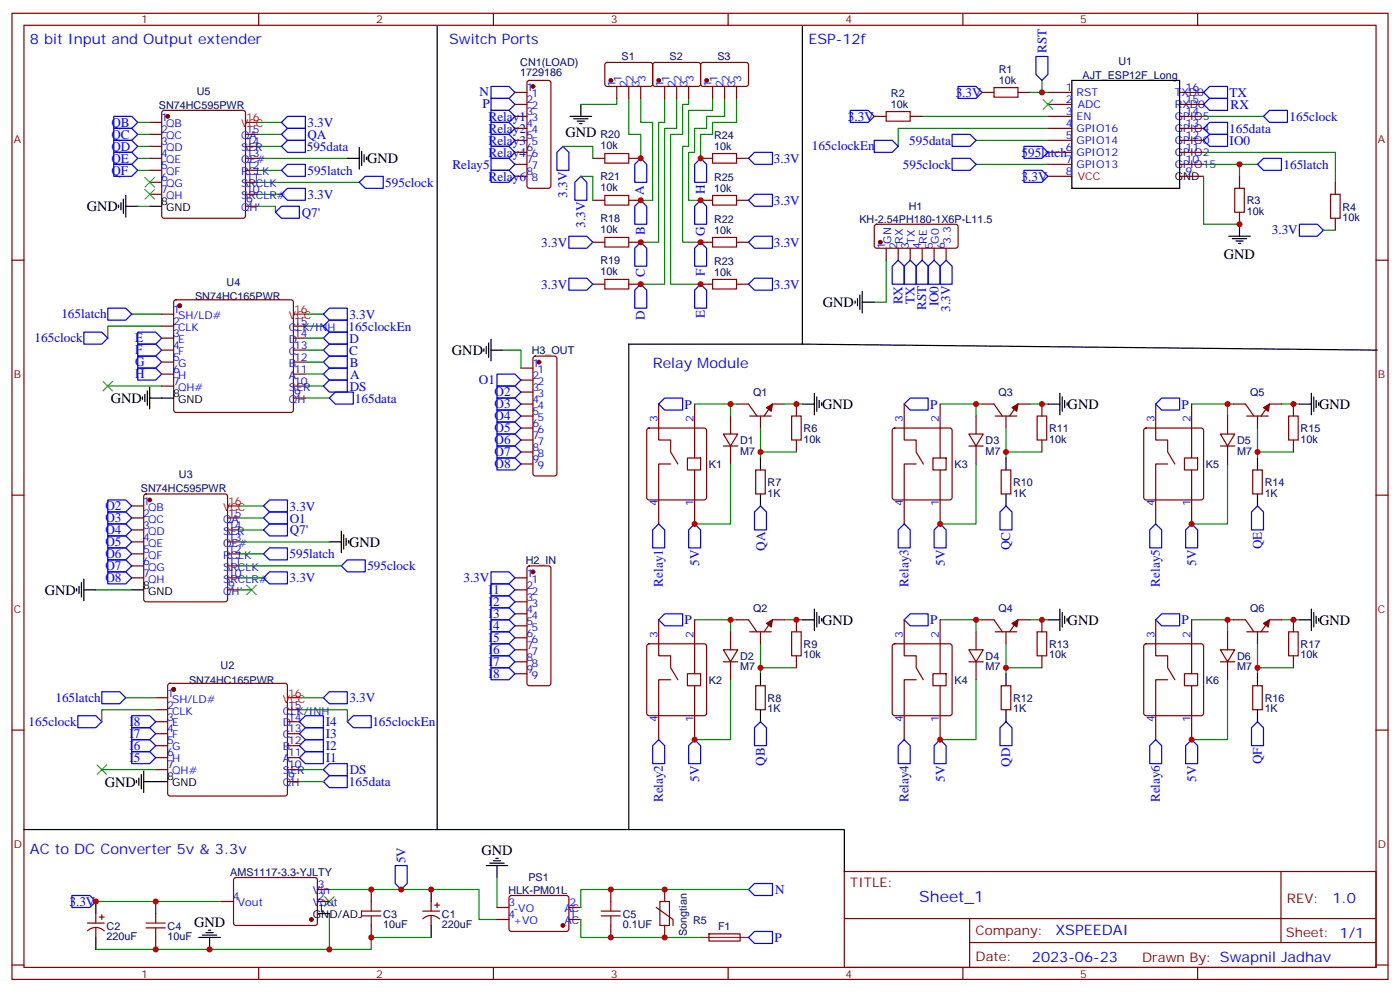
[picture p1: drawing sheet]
<svg xmlns="http://www.w3.org/2000/svg" width="412mm" height="292mm" viewBox="0 0 412 292" stroke-linecap="round" stroke-linejoin="round" font-family="sans-serif">
<g fill="none" stroke="#870000" stroke-width=".35">
<path d="M3.5 3.9h405.4v284.4h-405.4zM7.1 7.4h398.2v277.3h-398.2zM76.2 3.9v3.5M145.3 3.9v3.5M178.4 18.6l.5-.2h12.9l.5 .7-.1 5.9-.6 .4h-13l-.4-.7v-5.6zM192.5 18.6l.5-.2h12.9l.5 .7-.1 5.9-.6 .4h-13l-.4-.7v-5.6zM206.6 18.6l.5-.2h13l.4 .7-.1 5.9-.6 .4h-13l-.4-.7v-5.6zM214.5 3.9v3.5M283.6 3.9v3.5M352.8 3.9v3.5M44.1 36h3.5M44.1 39.5h3.5"/>
<path d="M47.9 32.7l.4-.2h23.3l.5 .2 .2 .5v30.3l-.2 .5-.5 .2h-23.3l-.5-.2-.2-.5v-30.3zM72.3 39.5h3.5M151.7 37.8h3.5M151.7 34.3h3.5M151.7 30.7h3.5M151.7 27.2h3.5M155.5 23.9l.4-.2h5.7l.5 .2 .2 .5v30.3l-.3 .5-.4 .2h-5.7l-.5-.2-.2-.5v-30.3zM181.7 25.4v3.6M185.2 25.4v3.6M188.7 25.4v3.6M195.8 25.4v3.6M199.3 25.4v3.6"/>
<path d="M202.8 25.4v3.6M209.9 25.4v3.6M213.4 25.4v3.6M217 25.4v3.6M257.5 34.3h3.6M268.1 34.3h3.5M289.3 27.2h3.5M299.9 27.2h3.5M308.7 37.8h7M308.7 34.3h7M308.7 30.7h7M308.7 27.2h7"/>
<path d="M347.5 37.8h7M347.5 34.3h7M347.5 30.7h7M347.5 27.2h7M44.1 43.1h3.5M44.1 46.6h3.5M44.1 50.1h3.5M44.1 53.7h3.5M44.1 57.2h3.5M72.3 43.1h3.5M72.3 46.6h3.5M72.3 50.1h3.5"/>
<path d="M72.3 53.7h3.5M72.3 57.2h3.5M151.7 51.9h3.5M151.7 48.4h3.5M151.7 44.8h3.5M151.7 41.3h3.5M174.6 46.6h3.6M174.6 58.9h3.6M185.2 46.6h3.5M185.2 58.9h3.5M206.4 46.6h3.5M206.4 58.9h3.5"/>
<path d="M217 46.6h3.5M217 58.9h3.5M308.7 51.9h7M308.7 48.4h7M308.7 44.8h7M308.7 41.3h7M347.5 51.9h7M347.5 48.4h7M347.5 44.8h7M347.5 41.3h7M365.1 51.9v3.5M393.3 53.7v3.5"/>
<path d="M3.5 76.6h3.6M72.3 60.7h3.5M174.6 71.3h3.6M185.2 71.3h3.5M206.4 71.3h3.5M217 71.3h3.5M257.8 66.2l.4-.2 23.6 .1 .4 .6v5.9l-.7 .5-23.5-.1-.5-.6v-5.7zM261.1 73.1v3.5M264.6 73.1v3.5M268.1 73.1v3.5M271.6 73.1v3.5M275.2 73.1v3.5"/>
<path d="M278.7 73.1v3.5M365.1 62.5v3.5M393.3 64.2v3.6M405.3 76.6h3.6M47.6 92.5h3.6M47.6 96h3.6M47.6 99.5h3.6M51.4 88.4l.5-.2h33.8l.5 .2 .2 .5v31.8l-.2 .5-.5 .2h-33.8l-.5-.2-.2-.5v-31.8zM86.4 96h3.6M86.4 99.5h3.6M174.6 83.6h3.6M185.2 83.6h3.5"/>
<path d="M206.4 83.6h3.5M217 83.6h3.5M47.6 103h3.6M47.6 106.6h3.6M47.6 110.1h3.6M47.6 113.6h3.6M86.4 103h3.6M86.4 106.6h3.6M86.4 110.1h3.6M86.4 113.6h3.6M86.4 117.2h3.6M153.5 118.9h3.5"/>
<path d="M153.5 108.3h3.5M153.5 111.9h3.5M153.5 115.4h3.5M157.2 105l.5-.2h5.6l.5 .2 .2 .5v33.9l-.2 .5-.5 .2h-5.6l-.5-.2-.2-.5v-33.9zM194 118.9v10.6h3.6v3.5l2.1 3.6M204.6 118.9v15.9M217 118.9h3.5l2.5 3.5M231.1 118.9h-3.6l-2.4 3.5M234.6 118.9v3.5M266.3 118.9v10.6h3.6v3.5l2.1 3.6M276.9 118.9v15.9M289.3 118.9h3.5l2.5 3.5"/>
<path d="M303.4 118.9h-3.5l-2.5 3.5M306.9 118.9v3.5M340.4 118.9v10.6h3.6v3.5l2.1 3.6M351 118.9v15.9M363.4 118.9h3.5l2.5 3.5M377.5 118.9h-3.6l-2.4 3.5M381 118.9v3.5M153.5 122.4h3.5M153.5 126h3.5M153.5 129.5h3.5M153.5 133h3.5M153.5 136.6h3.5"/>
<path d="M190.7 126.2l.5-.2h16.2l.5 .2 .2 .5v19.7l-.2 .5-.5 .2h-16.2l-.5-.2-.2-.5v-19.7zM197.6 136.6h-3.6v17.6M202.5 134.8h3.9v3.5h-3.9zM204.6 138.3v15.9M213.1 127.7h4.2l-2.1 3.6zM213.1 131.3h4.2M215.2 122.4v5.3M215.2 131.3v5.3M220.8 122.4h6.4M222.6 138.3h2.8v7.1h-2.8zM224 122.4v3.6M234.6 129.5v3.5"/>
<path d="M263.1 126.2l.4-.2h16.3l.5 .2 .2 .5v19.7l-.3 .5-.4 .2h-16.3l-.5-.2-.2-.5v-19.7zM269.9 136.6h-3.6v17.6M274.8 134.8h3.9v3.5h-3.9zM276.9 138.3v15.9M285.4 127.7h4.2l-2.1 3.6zM285.4 131.3h4.2M287.5 122.4v5.3M287.5 131.3v5.3M293.2 122.4h6.3M294.9 138.3h2.8v7.1h-2.8zM296.3 122.4v3.6M306.9 129.5v3.5"/>
<path d="M337.1 126.2l.5-.2h16.2l.5 .2 .2 .5v19.7l-.2 .5-.5 .2h-16.2l-.5-.2-.2-.5v-19.7zM344 136.6h-3.6v17.6M348.9 134.8h3.9v3.5h-3.9zM351 138.3v15.9M359.5 127.7h4.2l-2.1 3.6zM359.5 131.3h4.2M361.6 122.4v5.3M361.6 131.3v5.3M367.2 122.4h6.4M369 138.3h2.8v7.1h-2.8zM370.4 122.4v3.6M381 129.5v3.5"/>
<path d="M3.5 145.7h3.6M38.8 148.9h3.5M38.8 152.4h3.5M38.8 156h3.5M38.8 159.5h3.5M42.6 145.6l.4-.2h23.3l.5 .2 .2 .5v30.3l-.2 .5-.5 .2h-23.3l-.5-.2-.2-.5v-30.3zM67 152.4h3.6M67 156h3.6M67 159.5h3.6M405.3 145.7h3.6M38.8 170.1h3.5M38.8 163h3.5"/>
<path d="M38.8 166.5h3.5M67 170.1h3.6M67 173.6h3.6M67 163h3.6M67 166.5h3.6M151.7 170.1h3.5M151.7 173.6h3.5M151.7 177.1h3.5M155.5 166.8l.4-.3h5.7l.5 .3 .2 .5v33.8l-.3 .5-.4 .2h-5.7l-.5-.2-.2-.5v-33.8zM151.7 194.8h3.5M151.7 180.7h3.5M151.7 184.2h3.5"/>
<path d="M151.7 187.7h3.5M151.7 191.2h3.5M151.7 198.3h3.5M190.7 189.7l.5-.2h16.2l.5 .2 .2 .5v19.7l-.2 .5-.5 .2h-16.2l-.5-.2-.2-.5v-19.7zM194 182.4v10.6h3.6v3.5l2.1 3.6M202.5 198.3h3.9v3.5h-3.9zM204.6 182.4v15.9M213.1 191.2h4.2l-2.1 3.6zM213.1 194.8h4.2M215.2 185.9v5.3M215.2 194.8v5.3M217 182.4h3.5l2.5 3.5"/>
<path d="M220.8 185.9h6.4M224 185.9v3.6M231.1 182.4h-3.6l-2.4 3.5M234.6 182.4v3.5M234.6 193v3.5M263.1 189.7l.4-.2h16.3l.5 .2 .2 .5v19.7l-.3 .5-.4 .2h-16.3l-.5-.2-.2-.5v-19.7zM266.3 182.4v10.6h3.6v3.5l2.1 3.6M274.8 198.3h3.9v3.5h-3.9zM276.9 182.4v15.9M285.4 191.2h4.2l-2.1 3.6zM285.4 194.8h4.2M287.5 185.9v5.3"/>
<path d="M287.5 194.8v5.3M289.3 182.4h3.5l2.5 3.5M293.2 185.9h6.3M296.3 185.9v3.6M303.4 182.4h-3.5l-2.5 3.5M306.9 182.4v3.5M306.9 193v3.5M337.1 189.7l.5-.2h16.2l.5 .2 .2 .5v19.7l-.2 .5-.5 .2h-16.2l-.5-.2-.2-.5v-19.7zM340.4 182.4v10.6h3.6v3.5l2.1 3.6M348.9 198.3h3.9v3.5h-3.9zM351 182.4v15.9M359.5 191.2h4.2l-2.1 3.6z"/>
<path d="M359.5 194.8h4.2M361.6 185.9v5.3M361.6 194.8v5.3M363.4 182.4h3.5l2.5 3.5M367.2 185.9h6.4M370.4 185.9v3.6M377.5 182.4h-3.6l-2.4 3.5M381 182.4v3.5M381 193v3.5M3.5 214.9h3.6M45.9 205.4h3.5M45.9 208.9h3.5"/>
<path d="M45.9 212.4h3.5M45.9 215.9h3.5M45.9 219.5h3.5M49.6 201.3l.5-.2h33.9l.5 .2 .2 .5v31.8l-.3 .5-.4 .2h-33.9l-.5-.3-.2-.4v-31.8zM84.7 208.9h3.5M84.7 212.4h3.5M84.7 215.9h3.5M84.7 219.5h3.5M197.6 200.1h-3.6v17.6M204.6 201.8v15.9M222.6 201.8h2.8v7.1h-2.8zM269.9 200.1h-3.6v17.6"/>
<path d="M276.9 201.8v15.9M294.9 201.8h2.8v7.1h-2.8zM344 200.1h-3.6v17.6M351 201.8v15.9M369 201.8h2.8v7.1h-2.8zM405.3 214.9h3.6M45.9 223h3.5M45.9 226.5h3.5M84.7 223h3.5M84.7 226.5h3.5M84.7 230h3.5M69 258.5l.5-.2h23.6l.4 .7-.1 12.9-.6 .5-23.6-.1-.4-.6v-12.7z"/>
<path d="M248.7 256.5h156.6v28.2h-156.6zM377.3 256.5v20.9M25.8 271.7h4.9M25.8 273.9a3.5 3.5 0 0 1 4.9 .1M28.2 268.9v2.8M28.2 273.1v2.8M29.3 269.9h1.4M30 269.2v1.4M45.9 265.3v3.6M45.9 275.9v3.5M65.3 265.3h3.5M93.5 265.3h3.5"/>
<path d="M93.5 261.8h3.5M109.4 261.8v3.5M109.4 272.4v3.5M124.5 268.1h5M124.6 270.4a3.5 3.5 0 0 1 4.9 .1M127 265.3v2.8M127 269.6v2.8M128.1 266.4h1.4M128.8 265.7v1.4M146.4 270.6h3.5M146.4 267.1h3.5M150.2 263.8l.4-.2h16.5l.5 .7-.1 9.4-.6 .4h-16.5l-.5-.7v-9.1z"/>
<path d="M167.6 270.6h3.5M167.6 267.1h3.5M179.9 261.8v3.5M179.9 272.4v3.5M193.3 267.1l5 3.5v1.8M195.8 261.8v3.5M195.8 272.4v3.5M208.9 274.9l9.1-.1v2.1l-9.1 .1zM248.7 270.4h156.5M285.6 277.4h119.6M285.6 270.4v14.1M3.5 284h3.6"/>
<path d="M76.2 284.7v3.6M145.3 284.7v3.6M214.5 284.7v3.6M283.6 284.7v3.6M352.8 284.7v3.6M405.3 284h3.6"/>
</g>
<g fill="none" stroke="#000" stroke-width=".35">
<path d="M128.8 7.8v236.4M236.4 7.8v93.5l169.3 1.7M167.9 34.3h6.4M169 35h4.2M170 35.7h2.2M170.7 36.4h.7M171.1 30.7v3.6M315.7 23.7h31.8v31.7h-31.8zM35.6 59.7v2.1M36.3 58.6v4.2M37 57.5v6.4M102.3 46.6h3.5"/>
<path d="M105.8 43.4v6.4M106.5 44.5v4.2M107.2 45.5v2.2M107.9 46.2v.8M34.9 60.4v.7M37 60.7h3.6M44.1 60.7h3.5M361.9 69.5h6.4M363 70.2h4.2M364.1 70.9h2.1M364.8 71.6h.7M365.1 66v3.5"/>
<path d="M144.6 99.9v6.3M251.9 88.6v.7M252.6 87.9v2.1M253.3 86.8v4.3M254 88.9h3.5M254 85.8v6.3M42 116.8v.7M42.7 116.1v2.1M43.4 115v4.3M44.1 117.2h7.1M44.1 114v6.3M142.5 102.7v.7"/>
<path d="M143.2 102v2.1M143.9 100.9v4.3M144.6 103h3.6M236.4 101.3h-51.2v142.9M236.4 118.9h3.5M239.9 115.7v6.4M240.6 116.8v4.2M241.3 117.9v2.1M242 118.6v.7M308.7 118.9h3.5M312.2 115.7v6.4M312.9 116.8v4.2"/>
<path d="M313.6 117.9v2.1M314.3 118.6v.7M382.8 118.9h3.5M386.3 115.7v6.4M387 116.8v4.2M387.7 117.9v2.1M388.4 118.6v.7M224 134.8v3.5M296.3 134.8v3.5M370.4 134.8v3.5M97 159.5h3.5M100.5 156.3v6.4"/>
<path d="M101.2 157.4v4.2M102 158.4v2.1M102.7 159.1v.7M224 145.4v3.5M296.3 145.4v3.5M370.4 145.4v3.5M22.6 173.2v.8M23.3 172.5v2.2M24 171.5v4.2M24.7 173.6h3.5M24.7 170.4v6.4M38.8 173.6h3.5"/>
<path d="M239.9 179.2v6.4M312.2 179.2v6.4M386.3 179.2v6.4M224 198.3v3.5M236.4 182.4h3.5M240.6 180.3v4.2M241.3 181.4v2.1M242 182.1v.7M296.3 198.3v3.5M308.7 182.4h3.5M312.9 180.3v4.2M313.6 181.4v2.1"/>
<path d="M314.3 182.1v.7M370.4 198.3v3.5M382.8 182.4h3.5M387 180.3v4.2M387.7 181.4v2.1M388.4 182.1v.7M224 208.9v3.5M296.3 208.9v3.5M370.4 208.9v3.5M40.2 229.7v.7M40.9 229v2.1M41.6 227.9v4.3"/>
<path d="M42.3 230h7.1M42.3 226.9v6.3M7.1 244.2h241.6v12.3M143.2 254.7h6.4M144.3 254h4.2M145.3 253.3h2.2M146 252.6h.8M146.4 254.7v3.6M28.2 265.3v3.6M28.2 275.9v3.5M58.6 275.9h6.3M59.6 275.2h4.3"/>
<path d="M60.7 274.5h2.1M61.4 273.8h.7M61.7 275.9v3.5M93.5 268.9h3.5M127 261.8v3.5M127 272.4v3.5"/>
</g>
<g fill="none" stroke="#008700" stroke-width=".35">
<path d="M40.6 39.5h3.5M40.6 36h3.5M75.8 39.5h7.1M75.8 36h7.1M181.7 29v1.7h-10.6M185.2 29v10.5h3.5v7.1M188.7 29v7h3.6v22.9h-3.6M195.8 29v7h-1.8v35.3h-5.3M199.3 29v8.8h-3.5v45.8h-7.1M202.8 29v1.7h-1.7v8.8h-3.5v44.1h8.8M209.9 29v3.5h-7.1v10.6h-1.7v28.2h5.3M213.4 29v5.3h-5.3v3.5h-3.5v7h-1.8v14.1h3.6"/>
<path d="M217 29v7h-7.1v3.5h-3.5v7.1M271.6 34.3h37.1M303.4 27.2h5.3M306.9 23.7v3.5M308.7 37.8h-44.1v5.3M354.5 34.3h17.7M40.6 43.1h3.5M40.6 46.6h3.5M40.6 50.1h3.5M75.8 43.1h7.1M75.8 46.6h26.5M75.8 57.2h7.1"/>
<path d="M75.8 53.7h30M75.8 50.1h7.1M165.8 43.1h8.8v3.5M171.1 51.9h3.5v7M287.5 48.4h21.2M287.5 41.3h21.2M354.5 51.9v14.1h10.6M354.5 48.4h10.6v3.5M354.5 44.8h38.8v8.9M365.1 48.4h5.3M40.6 60.7h3.5M75.8 60.7h5.3v1.8"/>
<path d="M261.1 76.6v12.3h-3.6M389.8 67.8h3.5M38.8 92.5h8.8M47.6 96h-15.9v3.5M90 96h5.2M90 92.5h5.2M90 99.5h5.2M31.7 113.6h15.9M90 113.6h5.2M90 117.2h7M90 110.1h5.2M90 106.6h5.2"/>
<path d="M90 103h5.2M148.2 103h5.3v5.3M204.6 118.9h10.6v3.5M215.2 118.9h1.8M231.1 118.9h5.3M276.9 118.9h10.6v3.5M287.5 118.9h1.8M303.4 118.9h5.3M351 118.9h10.6v3.5M361.6 118.9h1.8M377.5 118.9h5.3M215.2 136.6v17.6h-10.6"/>
<path d="M224 126v8.8M224 133h10.6M287.5 136.6v17.6h-10.6M296.3 133h10.6M296.3 126v8.8M361.6 136.6v17.6h-10.6M370.4 133h10.6M370.4 126v8.8M70.6 159.5h26.4M70.6 156h7M70.6 148.9h7M70.6 152.4h7"/>
<path d="M28.2 173.6h10.6M70.6 173.6h3.5M70.6 163h7M70.6 166.5h29.9M70.6 170.1h7M204.6 182.4h10.6v3.5M215.2 182.4h1.8M224 189.5v8.8M224 196.5h10.6M231.1 182.4h5.3M276.9 182.4h10.6v3.5M287.5 182.4h1.8"/>
<path d="M296.3 196.5h10.6M296.3 189.5v8.8M303.4 182.4h5.3M351 182.4h10.6v3.5M361.6 182.4h1.8M370.4 196.5h10.6M370.4 189.5v8.8M377.5 182.4h5.3M37 205.4h8.9M45.9 208.9h-15.9v3.5M88.2 208.9h14.1v3.5M88.2 205.4h7"/>
<path d="M215.2 200.1v17.6h-10.6M287.5 200.1v17.6h-10.6M361.6 200.1v17.6h-10.6M30 226.5h15.9M88.2 230h7M88.2 226.5h7M146.4 258.3v8.8M28.2 265.3h37.1M97 268.9v10.5h-68.8M97 261.8h44.1v8.8h5.3M127 275.9h-17.6v3.5h-12.4M171.1 270.6v5.3h35.3"/>
<path d="M220.5 261.8h-49.4v5.3"/>
</g>
<g fill="none" stroke="#00f" stroke-width=".35">
<path d="M305.2 16.6h3.5v5.3l-1.8 1.8-1.7-1.8zM33.5 37.8h5.3l1.8 1.7-1.8 1.8h-5.3zM33.5 34.3h5.3l1.8 1.7-1.8 1.8h-5.3zM82.9 39.5l1.8-1.7h5.3v3.5h-5.3zM82.9 36l1.8-1.7h5.3v3.5h-5.3zM144.6 32.5h5.3l1.8 1.8-1.8 1.7h-5.3zM144.6 36h5.3l1.8 1.8-1.8 1.7h-5.3zM144.6 39.5h5.3l1.8 1.8-1.8 1.8h-5.3zM144.6 25.4h5.3l1.8 1.8-1.8 1.8h-5.3zM144.6 29h5.3l1.8 1.7-1.8 1.8h-5.3zM250.5 32.5h5.3l1.7 1.8-1.7 1.7h-5.3zM280.5 39.5h5.3l1.7 1.8-1.7 1.8h-5.3z"/>
<path d="M282.2 25.4h5.3l1.8 1.8-1.8 1.8h-5.3zM354.5 37.8l1.8-1.8h5.3v3.5h-5.3zM354.5 27.2l1.8-1.8h5.3v3.6h-5.3zM354.5 30.7l1.8-1.7h5.3v3.5h-5.3zM372.2 34.3l1.7-1.8h5.3v3.5h-5.3zM33.5 48.4h5.3l1.8 1.7-1.8 1.8h-5.3zM33.5 44.8h5.3l1.8 1.8-1.8 1.8h-5.3zM33.5 41.3h5.3l1.8 1.8-1.8 1.7h-5.3zM82.9 57.2l1.8-1.8h5.3v3.5h-5.3zM82.9 43.1l1.8-1.8h5.3v3.5h-5.3zM82.9 50.1l1.8-1.7h5.3v3.5h-5.3zM105.8 53.7l1.8-1.8h5.3v3.5h-5.3z"/>
<path d="M144.6 43.1h5.3l1.8 1.7-1.8 1.8h-5.3zM144.6 46.6h5.3l1.8 1.8-1.8 1.7h-5.3zM144.6 50.1h5.3l1.8 1.8-1.8 1.8h-5.3zM165.8 43.1l1.8 1.7v5.3h-3.6v-5.3zM171.1 51.9l1.8 1.8v5.2h-3.6v-5.2zM188.7 46.6l1.8 1.8v5.3h-3.5v-5.3zM188.7 58.9l1.8 1.8v5.3h-3.5v-5.3zM206.4 46.6l1.7 1.8v5.3h-3.5v-5.3zM206.4 58.9l1.7 1.8v5.3h-3.5v-5.3zM220.5 46.6l1.7-1.8h5.3v3.6h-5.3zM220.5 58.9l1.7-1.7h5.3v3.5h-5.3zM257.5 41.3h5.3l1.8 1.8-1.8 1.7h-5.3z"/>
<path d="M280.5 46.6h5.3l1.7 1.8-1.7 1.7h-5.3zM301.6 43.1h5.3l1.8 1.7-1.8 1.8h-5.3zM301.6 50.1h5.3l1.8 1.8-1.8 1.8h-5.3zM354.5 41.3l1.8-1.8h5.3v3.6h-5.3zM370.4 48.4l1.8-1.8h5.3v3.5h-5.3zM81.1 62.5l1.8-1.8h5.3v3.5h-5.3zM167.6 69.5h5.3l1.7 1.8-1.7 1.8h-5.3zM188.7 71.3l1.8 1.8v5.3h-3.5v-5.3zM206.4 71.3l1.7 1.8v5.3h-3.5v-5.3zM222.2 69.5h5.3v3.6h-5.3l-1.7-1.8zM264.6 76.6l1.7 1.8v5.2h-3.5v-5.2zM266.3 78.4l1.8-1.8 1.8 1.8v5.2h-3.6z"/>
<path d="M271.6 76.6l1.8 1.8v5.2h-3.5v-5.2zM275.2 76.6l1.7 1.8v5.2h-3.5v-5.2zM278.7 76.6l1.8 1.8v5.2h-3.6v-5.2zM382.8 66h5.3l1.7 1.8-1.7 1.7h-5.3zM24.7 97.8h5.3l1.7 1.7-1.7 1.8h-5.3zM31.7 90.7h5.3l1.8 1.8-1.8 1.7h-5.3zM40.6 97.8h5.3l1.7 1.7-1.7 1.8h-5.3zM95.2 99.5l1.8-1.7h5.3v3.5h-5.3zM95.2 92.5l1.8-1.8h5.3v3.5h-5.3zM95.2 96l1.8-1.8h5.3v3.6h-5.3zM167.6 81.9h5.3l1.7 1.7-1.7 1.8h-5.3zM188.7 83.6l1.8 1.8v5.3h-3.5v-5.3z"/>
<path d="M206.4 83.6l1.7 1.8v5.3h-3.5v-5.3zM220.5 83.6l1.7-1.7h5.3v3.5h-5.3zM40.6 108.3h5.3l1.7 1.8-1.7 1.8h-5.3zM40.6 104.8h5.3l1.7 1.8-1.7 1.7h-5.3zM40.6 101.3h5.3l1.7 1.7-1.7 1.8h-5.3zM95.2 103l1.8-1.7h5.3v3.5h-5.3zM95.2 106.6l1.8-1.8h5.3v3.5h-5.3zM95.2 110.1l1.8-1.8h5.3v3.6h-5.3zM95.2 113.6l1.8-1.7h5.3v3.5h-5.3zM97 117.2l1.8-1.8h5.3v3.5h-5.3zM146.4 110.1h5.3l1.8 1.8-1.8 1.7h-5.3zM146.4 113.6h5.3l1.8 1.8-1.8 1.8h-5.3z"/>
<path d="M146.4 117.2h5.3l1.8 1.7-1.8 1.8h-5.3zM194 118.9l1.8-1.7h5.3v3.5h-5.3zM266.3 118.9l1.8-1.7h5.3v3.5h-5.3zM340.4 118.9l1.8-1.7h5.3v3.5h-5.3zM146.4 120.7h5.3l1.8 1.7-1.8 1.8h-5.3zM146.4 124.2h5.3l1.8 1.8-1.8 1.7h-5.3zM146.4 127.7h5.3l1.8 1.8-1.8 1.8h-5.3zM146.4 131.3h5.3l1.8 1.7-1.8 1.8h-5.3zM146.4 134.8h5.3l1.8 1.8-1.8 1.7h-5.3zM31.7 147.1h5.3l1.8 1.8-1.8 1.8h-5.3zM31.7 150.7h5.3l1.8 1.7-1.8 1.8h-5.3zM31.7 154.2h5.3l1.8 1.8-1.8 1.7h-5.3z"/>
<path d="M31.7 157.7h5.3l1.8 1.8-1.8 1.8h-5.3zM77.6 148.9l1.8-1.8h5.3v3.6h-5.3zM77.6 152.4l1.8-1.7h5.3v3.5h-5.3zM79.4 154.2h5.3v3.5h-5.3l-1.8-1.7zM194 154.2l1.8 1.8v5.3h-3.5v-5.3zM204.6 154.2l1.8 1.8v5.3h-3.6v-5.3zM224 148.9l1.8 1.8v5.3h-3.6v-5.3zM266.3 154.2l1.8 1.8v5.3h-3.5v-5.3zM276.9 154.2l1.8 1.8v5.3h-3.5v-5.3zM296.3 148.9l1.8 1.8v5.3h-3.5v-5.3zM340.4 154.2l1.8 1.8v5.3h-3.5v-5.3zM351 154.2l1.8 1.8v5.3h-3.6v-5.3z"/>
<path d="M370.4 148.9l1.8 1.8v5.3h-3.5v-5.3zM31.7 161.3h5.3l1.8 1.7-1.8 1.8h-5.3zM31.7 164.8h5.3l1.8 1.7-1.8 1.8h-5.3zM31.7 168.3h5.3l1.8 1.8-1.8 1.7h-5.3zM77.6 163l1.8-1.7h5.3v3.5h-5.3zM77.6 170.1l1.8-1.8h5.3v3.5h-5.3zM100.5 166.5l1.8-1.7h5.3v3.5h-5.3zM144.6 171.8h5.3l1.8 1.8-1.8 1.8h-5.3zM144.6 175.4h5.3l1.8 1.7-1.8 1.8h-5.3zM144.6 178.9h5.3l1.8 1.8-1.8 1.7h-5.3zM144.6 168.3h5.3l1.8 1.8-1.8 1.7h-5.3zM144.6 182.4h5.3l1.8 1.8-1.8 1.7h-5.3z"/>
<path d="M144.6 185.9h5.3l1.8 1.8-1.8 1.8h-5.3zM144.6 189.5h5.3l1.8 1.7-1.8 1.8h-5.3zM144.6 193h5.3l1.8 1.8-1.8 1.7h-5.3zM144.6 196.5h5.3l1.8 1.8-1.8 1.8h-5.3zM194 182.4l1.8-1.7h5.3v3.5h-5.3zM266.3 182.4l1.8-1.7h5.3v3.5h-5.3zM340.4 182.4l1.8-1.7h5.3v3.5h-5.3zM22.9 210.6h5.3l1.8 1.8-1.8 1.8h-5.3zM30 203.6h5.3l1.7 1.8-1.7 1.7h-5.3zM38.8 217.7h5.3l1.8 1.8-1.8 1.7h-5.3zM38.8 214.2h5.3l1.8 1.7-1.8 1.8h-5.3zM38.8 210.6h5.3l1.8 1.8-1.8 1.8h-5.3z"/>
<path d="M88.2 219.5l1.8-1.8h5.2v3.5h-5.2zM88.2 215.9l1.8-1.7h5.2v3.5h-5.2zM88.2 212.4l1.8-1.8h5.2v3.6h-5.2zM97 203.6h5.3v3.5h-5.3l-1.8-1.7zM102.3 212.4l1.8-1.8h5.3v3.6h-5.3zM192.3 219.5l1.7-1.8 1.8 1.8v5.3h-3.5zM204.6 217.7l1.8 1.8v5.3h-3.6v-5.3zM224 212.4l1.8 1.8v5.3h-3.6v-5.3zM266.3 217.7l1.8 1.8v5.3h-3.5v-5.3zM275.2 219.5l1.7-1.8 1.8 1.8v5.3h-3.5zM296.3 212.4l1.8 1.8v5.3h-3.5v-5.3zM338.7 219.5l1.7-1.8 1.8 1.8v5.3h-3.5z"/>
<path d="M349.2 219.5l1.8-1.8 1.8 1.8v5.3h-3.6zM370.4 212.4l1.8 1.8v5.3h-3.5v-5.3zM38.8 221.2h5.3l1.8 1.8-1.8 1.8h-5.3zM88.2 223l1.8-1.8h5.2v3.6h-5.2zM95.2 230l1.8-1.7h5.3v3.5h-5.3zM95.2 226.5l1.8-1.7h5.3v3.5h-5.3zM116.4 254.7h3.5v5.3l-1.7 1.8-1.8-1.8zM21.2 263.6h5.3l1.7 1.7-1.7 1.8h-5.3zM220.5 261.8l1.7-1.8h5.3v3.6h-5.3zM222.2 274.1h5.3v3.6h-5.3l-1.7-1.8z"/>
</g>
<g fill="none" stroke="#3c3" stroke-width=".35">
<path d="M307.3 29.3l2.8 2.8M310.1 29.3l-2.8 2.8M42.7 55.8l2.8 2.8M42.7 52.2l2.8 2.9M45.5 55.8l-2.8 2.8M45.5 52.2l-2.8 2.9M30.3 112.2l2.9 2.8M33.2 112.2l-2.9 2.8M72.7 172.2l2.8 2.8M75.5 172.2l-2.8 2.8M28.6 225.1l2.8 2.8M31.4 225.1l-2.8 2.8"/>
<path d="M95.6 263.9l2.8 2.8M98.4 263.9l-2.8 2.8"/>
</g>
<g fill="none" stroke="#a10000" stroke-width=".35">
<path d="M261.1 32.8h7v2.9h-7zM292.8 25.8h7.1v2.8h-7.1zM178.2 45.2h7v2.8h-7zM178.2 57.5h7v2.9h-7zM209.9 45.2h7.1v2.8h-7.1zM209.9 57.5h7.1v2.9h-7.1zM363.7 55.4h2.8v7.1h-2.8zM391.9 57.2h2.9v7h-2.9zM178.2 69.9h7v2.8h-7zM209.9 69.9h7.1v2.8h-7.1zM178.2 82.2h7v2.9h-7zM209.9 82.2h7.1v2.9h-7.1z"/>
<path d="M233.2 122.4h2.8v7.1h-2.8zM305.5 122.4h2.8v7.1h-2.8zM379.6 122.4h2.8v7.1h-2.8zM233.2 185.9h2.8v7.1h-2.8zM305.5 185.9h2.8v7.1h-2.8zM379.6 185.9h2.8v7.1h-2.8zM43 273.1h5.7M43 271.7h5.7M45.9 268.9v2.8M45.9 273.1v2.8M106.5 269.6h5.7M106.5 268.1h5.7"/>
<path d="M109.4 265.3v2.8M109.4 269.6v2.8M177.1 269.6h5.6M177.1 268.1h5.6M179.9 265.3v2.8M179.9 269.6v2.8M194.4 265.3h2.8v7.1h-2.8z"/>
</g>
<g fill="#870000" stroke="#870000" stroke-width=".35">
<path d="M225.8 120l1.7-1.1-.3 2.1z"/>
<path d="M225.8 183.5l1.7-1.1-.3 2.1z"/>
<path d="M298.1 120l1.8-1.1-.4 2.1z"/>
<path d="M298.1 183.5l1.8-1.1-.4 2.1z"/>
<path d="M372.2 120l1.7-1.1-.3 2.1z"/>
<path d="M372.2 183.5l1.7-1.1-.3 2.1z"/>
<circle cx="91.7" cy="270.6" r=".53"/>
<circle cx="49.4" cy="34.3" r=".53"/>
<circle cx="52.9" cy="90" r=".53"/>
<circle cx="165.8" cy="272.4" r=".53"/>
<circle cx="259.3" cy="71.3" r=".53"/>
<circle cx="157" cy="25.4" r=".53"/>
<circle cx="179.9" cy="23.7" r=".53"/>
<circle cx="194" cy="23.7" r=".53"/>
<circle cx="208.1" cy="23.7" r=".53"/>
<circle cx="157" cy="168.3" r=".53"/>
<circle cx="158.7" cy="106.6" r=".53"/>
<circle cx="51.2" cy="202.9" r=".53"/>
<circle cx="44.1" cy="147.1" r=".53"/>
</g>
<path d="M72.3 36h3.5M86.4 92.5h3.6M67 148.9h3.6M84.7 205.4h3.5" fill="none" stroke="#f00" stroke-width=".35"/>
<path d="M206.4 275.9h14.1" fill="none" stroke="#8c2424" stroke-width=".35"/>
<g fill="#c00">
<circle cx="365.1" cy="48.4" r=".88"/>
<circle cx="365.1" cy="66" r=".88"/>
<circle cx="28.2" cy="265.3" r=".88"/>
<circle cx="109.4" cy="275.9" r=".88"/>
<circle cx="97" cy="279.4" r=".88"/>
<circle cx="127" cy="261.8" r=".88"/>
<circle cx="109.4" cy="261.8" r=".88"/>
<circle cx="118.2" cy="261.8" r=".88"/>
<circle cx="306.9" cy="27.2" r=".88"/>
<circle cx="45.9" cy="279.4" r=".88"/>
<circle cx="45.9" cy="265.3" r=".88"/>
<circle cx="61.7" cy="279.4" r=".88"/>
<circle cx="188.7" cy="46.6" r=".88"/>
<circle cx="188.7" cy="58.9" r=".88"/>
<circle cx="188.7" cy="71.3" r=".88"/>
<circle cx="188.7" cy="83.6" r=".88"/>
<circle cx="206.4" cy="83.6" r=".88"/>
<circle cx="206.4" cy="71.3" r=".88"/>
<circle cx="206.4" cy="58.9" r=".88"/>
<circle cx="206.4" cy="46.6" r=".88"/>
<circle cx="179.9" cy="275.9" r=".88"/>
<circle cx="195.8" cy="275.9" r=".88"/>
<circle cx="179.9" cy="261.8" r=".88"/>
<circle cx="195.8" cy="261.8" r=".88"/>
<circle cx="204.6" cy="154.2" r=".88"/>
<circle cx="234.6" cy="118.9" r=".88"/>
<circle cx="224" cy="133" r=".88"/>
<circle cx="215.2" cy="118.9" r=".88"/>
<circle cx="215.2" cy="182.4" r=".88"/>
<circle cx="224" cy="196.5" r=".88"/>
<circle cx="234.6" cy="182.4" r=".88"/>
<circle cx="204.6" cy="217.7" r=".88"/>
<circle cx="287.5" cy="118.9" r=".88"/>
<circle cx="296.3" cy="133" r=".88"/>
<circle cx="306.9" cy="118.9" r=".88"/>
<circle cx="276.9" cy="154.2" r=".88"/>
<circle cx="287.5" cy="182.4" r=".88"/>
<circle cx="296.3" cy="196.5" r=".88"/>
<circle cx="306.9" cy="182.4" r=".88"/>
<circle cx="276.9" cy="217.7" r=".88"/>
<circle cx="361.6" cy="118.9" r=".88"/>
<circle cx="370.4" cy="133" r=".88"/>
<circle cx="381" cy="118.9" r=".88"/>
<circle cx="351" cy="154.2" r=".88"/>
<circle cx="361.6" cy="182.4" r=".88"/>
<circle cx="370.4" cy="196.5" r=".88"/>
<circle cx="381" cy="182.4" r=".88"/>
<circle cx="351" cy="217.7" r=".88"/>
</g>
<text font-size="4.6" fill="#00f" x="270.8" y="265.5">Sheet_1</text>
<g font-size="4.2" fill="#00f">
<text x="8.8" y="13.1">8 bit Input and Output extender</text>
<text x="132.3" y="13.1">Switch Ports</text>
<text x="238.1" y="13.1">ESP-12f</text>
<text x="192.3" y="108.3">Relay Module</text>
<text x="8.8" y="251.2">AC to DC Converter 5v &amp; 3.3v</text>
<text x="392.5" y="265.8">1.0</text>
<text x="310.9" y="275.3">XSPEEDAI</text>
<text x="304" y="283.1">2023-06-23</text>
</g>
<g font-size="4.2">
<text x="166.6" y="40.3">GND</text>
<text x="108.1" y="48">GND</text>
<text x="25.5" y="62.1">GND</text>
<text x="360.5" y="76.2">GND</text>
<text x="242.3" y="90.3">GND</text>
<text x="133.1" y="104.5">GND</text>
<text x="32.6" y="118.7">GND</text>
<text x="242.2" y="120.3">GND</text>
<text x="314.5" y="120.3">GND</text>
<text x="388.6" y="120.3">GND</text>
<text x="102.8" y="160.9">GND</text>
<text x="13.2" y="175">GND</text>
<text x="242.2" y="183.8">GND</text>
<text x="314.5" y="183.8">GND</text>
<text x="388.6" y="183.8">GND</text>
<text x="30.9" y="231.6">GND</text>
<text x="141.8" y="251.6">GND</text>
<text x="57.2" y="272.9">GND</text>
</g>
<g font-size="3.9" fill="#00f">
<text x="308.3" y="15.6" transform="rotate(-90 308.3 15.6)">RST</text>
<text x="141.3" y="28.4">N</text>
<text x="281.5" y="28.5">3.3V</text>
<text x="362.2" y="28.5">TX</text>
<text x="142.1" y="31.9">P</text>
<text x="143.9" y="35.5">Relay1</text>
<text x="249.8" y="35.5">3.3V</text>
<text x="362.5" y="32">RX</text>
<text x="379.8" y="35.6">165clock</text>
<text x="32.8" y="40.8">QC</text>
<text x="32.8" y="37.3">QB</text>
<text x="90.6" y="40.8">QA</text>
<text x="90.6" y="37.4">3.3V</text>
<text x="143.9" y="39.1">Relay2</text>
<text x="362.1" y="39.2">165data</text>
<text x="32.8" y="47.9">QE</text>
<text x="32.8" y="44.3">QD</text>
<text x="90.4" y="44.3">595data</text>
<text x="143.9" y="42.6">Relay3</text>
<text x="143.9" y="46.1">Relay4</text>
<text x="227.9" y="48">3.3V</text>
<text x="239.1" y="44.2">165clockEn</text>
<text x="267.8" y="42.6">595data</text>
<text x="300.9" y="46.1">595latch</text>
<text x="362.2" y="42.6">IO0</text>
<text x="32.8" y="51.4">QF</text>
<text x="90.6" y="51.4">595latch</text>
<text x="133.3" y="49.6">Relay5</text>
<text x="143.9" y="53.2">Relay6</text>
<text x="266" y="49.6">595clock</text>
<text x="300.9" y="53.2">3.3V</text>
<text x="378.1" y="49.7">165latch</text>
<text x="90.6" y="58.5">3.3V</text>
<text x="113.5" y="54.9">595clock</text>
<text x="167.1" y="58.3" transform="rotate(-90 167.1 58.3)">3.3V</text>
<text x="189.7" y="57.5" transform="rotate(-90 189.7 57.5)">A</text>
<text x="207.6" y="57.1" transform="rotate(-90 207.6 57.1)">H</text>
<text x="88.9" y="63.7">Q7'</text>
<text x="227.9" y="60.3">3.3V</text>
<text x="172.4" y="67.1" transform="rotate(-90 172.4 67.1)">3.3V</text>
<text x="190" y="69.2" transform="rotate(-90 190 69.2)">B</text>
<text x="207.6" y="69.4" transform="rotate(-90 207.6 69.4)">G</text>
<text x="374.6" y="69">3.3V</text>
<text x="159.4" y="72.6">3.3V</text>
<text x="227.9" y="72.7">3.3V</text>
<text x="190" y="81.6" transform="rotate(-90 190 81.6)">C</text>
<text x="207.6" y="81.1" transform="rotate(-90 207.6 81.1)">F</text>
<text x="159.4" y="84.9">3.3V</text>
<text x="227.9" y="85">3.3V</text>
<text x="265.9" y="89.6" transform="rotate(-90 265.9 89.6)">RX</text>
<text x="269.4" y="89.4" transform="rotate(-90 269.4 89.4)">TX</text>
<text x="18.1" y="93.7">165latch</text>
<text x="102.9" y="93.8">3.3V</text>
<text x="190" y="94.1" transform="rotate(-90 190 94.1)">D</text>
<text x="207.6" y="93.7" transform="rotate(-90 207.6 93.7)">E</text>
<text x="272.8" y="91.2" transform="rotate(-90 272.8 91.2)">RST</text>
<text x="276.4" y="90.2" transform="rotate(-90 276.4 90.2)">IO0</text>
<text x="279.9" y="91.8" transform="rotate(-90 279.9 91.8)">3.3V</text>
<text x="10.2" y="100.8">165clock</text>
<text x="39.9" y="100.8">E</text>
<text x="102.6" y="97.4">165clockEn</text>
<text x="102.9" y="100.9">D</text>
<text x="39.9" y="107.8">G</text>
<text x="39.9" y="104.3">F</text>
<text x="102.9" y="104.4">C</text>
<text x="103" y="107.9">B</text>
<text x="39.9" y="111.4">H</text>
<text x="103.1" y="111.4">A</text>
<text x="141.1" y="113.1">O1</text>
<text x="103" y="115">DS</text>
<text x="104.6" y="118.6">165data</text>
<text x="145.7" y="116.7">O2</text>
<text x="145.7" y="120.2">O3</text>
<text x="145.7" y="123.7">O4</text>
<text x="201.7" y="120.3">P</text>
<text x="274" y="120.3">P</text>
<text x="348.1" y="120.3">P</text>
<text x="145.7" y="127.2">O5</text>
<text x="145.7" y="130.8">O6</text>
<text x="145.7" y="134.3">O7</text>
<text x="145.7" y="137.8">O8</text>
<text x="31" y="150.2">O2</text>
<text x="31" y="153.7">O3</text>
<text x="85.3" y="150.3">3.3V</text>
<text x="85.4" y="153.8">O1</text>
<text x="31" y="157.2">O4</text>
<text x="31" y="160.8">O5</text>
<text x="85.4" y="157.2">Q7'</text>
<text x="297.6" y="161.9" transform="rotate(-90 297.6 161.9)">QC</text>
<text x="371.7" y="161.7" transform="rotate(-90 371.7 161.7)">QE</text>
<text x="31" y="164.3">O6</text>
<text x="31" y="167.8">O7</text>
<text x="85.3" y="164.3">595latch</text>
<text x="108.2" y="167.8">595clock</text>
<text x="206" y="166.6" transform="rotate(-90 206 166.6)">5V</text>
<text x="225.4" y="162.1" transform="rotate(-90 225.4 162.1)">QA</text>
<text x="278.3" y="166.6" transform="rotate(-90 278.3 166.6)">5V</text>
<text x="352.4" y="166.6" transform="rotate(-90 352.4 166.6)">5V</text>
<text x="31" y="171.3">O8</text>
<text x="85.3" y="171.4">3.3V</text>
<text x="136.5" y="171.3">3.3V</text>
<text x="195.3" y="172.6" transform="rotate(-90 195.3 172.6)">Relay1</text>
<text x="267.6" y="172.6" transform="rotate(-90 267.6 172.6)">Relay3</text>
<text x="341.7" y="172.6" transform="rotate(-90 341.7 172.6)">Relay5</text>
<text x="143.9" y="174.9">I1</text>
<text x="143.9" y="178.4">I2</text>
<text x="143.9" y="181.9">I3</text>
<text x="143.9" y="185.4">I4</text>
<text x="201.7" y="183.8">P</text>
<text x="274" y="183.8">P</text>
<text x="348.1" y="183.8">P</text>
<text x="143.9" y="189">I5</text>
<text x="143.9" y="192.5">I6</text>
<text x="143.9" y="196">I7</text>
<text x="143.9" y="199.5">I8</text>
<text x="16.3" y="206.6">165latch</text>
<text x="102.9" y="206.7">3.3V</text>
<text x="8.4" y="213.6">165clock</text>
<text x="38.1" y="213.7">I8</text>
<text x="96" y="213.7">I4</text>
<text x="109.7" y="213.8">165clockEn</text>
<text x="38.1" y="220.7">I6</text>
<text x="38.1" y="217.2">I7</text>
<text x="96" y="220.7">I2</text>
<text x="96" y="217.2">I3</text>
<text x="38.1" y="224.2">I5</text>
<text x="96" y="224.3">I1</text>
<text x="103" y="227.9">DS</text>
<text x="225.3" y="225.4" transform="rotate(-90 225.3 225.4)">QB</text>
<text x="297.6" y="225.6" transform="rotate(-90 297.6 225.6)">QD</text>
<text x="371.7" y="225" transform="rotate(-90 371.7 225)">QF</text>
<text x="102.8" y="231.4">165data</text>
<text x="206" y="230.1" transform="rotate(-90 206 230.1)">5V</text>
<text x="278.3" y="230.1" transform="rotate(-90 278.3 230.1)">5V</text>
<text x="352.4" y="230.1" transform="rotate(-90 352.4 230.1)">5V</text>
<text x="195.3" y="236.1" transform="rotate(-90 195.3 236.1)">Relay2</text>
<text x="267.6" y="236.1" transform="rotate(-90 267.6 236.1)">Relay4</text>
<text x="341.7" y="236.1" transform="rotate(-90 341.7 236.1)">Relay6</text>
<text x="119.5" y="254.1" transform="rotate(-90 119.5 254.1)">5V</text>
<text x="228.3" y="263.1">N</text>
<text x="20.5" y="266.6">3.3V</text>
<text x="228.1" y="277.3">P</text>
</g>
<g font-size="3.9" fill="#800">
<text x="250.5" y="261.1">TITLE:</text>
<text x="379.1" y="265.8">REV:</text>
<text x="287.4" y="275.3">Company:</text>
<text x="378.7" y="275.9">Sheet: 1/1</text>
<text x="287.4" y="283">Date:</text>
<text x="336.4" y="283.1">Drawn By: Swapnil Jadhav</text>
</g>
<g font-size="3.2" fill="#800">
<text x="41.6" y="6.9">1</text>
<text x="110.8" y="6.9">2</text>
<text x="179.9" y="6.9">3</text>
<text x="249.1" y="6.9">4</text>
<text x="318.2" y="6.9">5</text>
<text x="4.1" y="42">A</text>
<text x="405.9" y="42">A</text>
<text x="4.1" y="111.2">B</text>
<text x="405.9" y="111.2">B</text>
<text x="4.1" y="180.3">C</text>
<text x="405.9" y="180.3">C</text>
<text x="4.1" y="249.4">D</text>
<text x="405.9" y="249.4">D</text>
<text x="41.6" y="287.7">1</text>
<text x="110.8" y="287.7">2</text>
<text x="179.9" y="287.7">3</text>
<text x="249.1" y="287.7">4</text>
<text x="318.2" y="287.7">5</text>
</g>
<g font-size="3.2" fill="#000080">
<text x="183.1" y="17.8">S1</text>
<text x="197.2" y="17.8">S2</text>
<text x="211.3" y="17.8">S3</text>
<text x="153.3" y="22.4">1729186</text>
<text x="153.3" y="19.4">CN1(LOAD)</text>
<text x="294.2" y="21.5">R1</text>
<text x="318.9" y="23.2">AJT_ESP12F_Long</text>
<text x="329.5" y="19.2">U1</text>
<text x="58" y="27.9">U5</text>
<text x="262.5" y="28.6">R2</text>
<text x="294.2" y="24.7">10k</text>
<text x="46.8" y="32">SN74HC595PWR</text>
<text x="262.5" y="31.8">10k</text>
<text x="176.9" y="40.7">R20</text>
<text x="210.4" y="40.9">R24</text>
<text x="176.9" y="43.9">10k</text>
<text x="210.4" y="44.1">10k</text>
<text x="176.9" y="53">R21</text>
<text x="210.4" y="53.3">R25</text>
<text x="176.9" y="56.2">10k</text>
<text x="210.4" y="56.5">10k</text>
<text x="176.9" y="65.4">R18</text>
<text x="210.4" y="65.6">R22</text>
<text x="253.1" y="65.5">KH-2.54PH180-1X6P-L11.5</text>
<text x="267.7" y="61.9">H1</text>
<text x="367.2" y="63.2">10k</text>
<text x="367.2" y="60.2">R3</text>
<text x="395.5" y="65">10k</text>
<text x="395.5" y="62">R4</text>
<text x="176.9" y="68.6">10k</text>
<text x="210.4" y="68.8">10k</text>
<text x="176.9" y="77.7">R19</text>
<text x="210.4" y="78">R23</text>
<text x="176.9" y="80.9">10k</text>
<text x="210.4" y="81.2">10k</text>
<text x="57.5" y="88.3">SN74HC165PWR</text>
<text x="66.8" y="84.1">U4</text>
<text x="156.6" y="104.2">H3_OUT</text>
<text x="221.8" y="116.7">Q1</text>
<text x="294.1" y="116.7">Q3</text>
<text x="368.2" y="116.7">Q5</text>
<text x="218" y="130.7">D1</text>
<text x="236.7" y="130.3">10k</text>
<text x="236.7" y="127.2">R6</text>
<text x="290.3" y="130.7">D3</text>
<text x="309" y="130.3">10k</text>
<text x="309" y="127.2">R11</text>
<text x="364.4" y="130.7">D5</text>
<text x="383.1" y="130.3">10k</text>
<text x="383.1" y="127.2">R15</text>
<text x="208.8" y="137.8">K1</text>
<text x="218" y="133.8">M7</text>
<text x="281.2" y="137.8">K3</text>
<text x="290.3" y="133.8">M7</text>
<text x="355.2" y="137.8">K5</text>
<text x="364.4" y="133.8">M7</text>
<text x="52.7" y="140.8">U3</text>
<text x="226.1" y="143.1">R7</text>
<text x="298.4" y="143.1">R10</text>
<text x="372.5" y="143.1">R14</text>
<text x="41.5" y="144.9">SN74HC595PWR</text>
<text x="226.1" y="146.2">1K</text>
<text x="298.4" y="146.2">1K</text>
<text x="372.5" y="146.2">1K</text>
<text x="154.9" y="165.9">H2_IN</text>
<text x="221.8" y="180.2">Q2</text>
<text x="294.1" y="180.2">Q4</text>
<text x="368.2" y="180.2">Q6</text>
<text x="236.7" y="190.7">R9</text>
<text x="309" y="190.7">R13</text>
<text x="383.1" y="190.7">R17</text>
<text x="65" y="197">U2</text>
<text x="218" y="197.3">M7</text>
<text x="218" y="194.2">D2</text>
<text x="236.7" y="193.8">10k</text>
<text x="290.3" y="197.3">M7</text>
<text x="290.3" y="194.2">D4</text>
<text x="309" y="193.8">10k</text>
<text x="364.4" y="197.3">M7</text>
<text x="364.4" y="194.2">D6</text>
<text x="383.1" y="193.8">10k</text>
<text x="55.7" y="201.2">SN74HC165PWR</text>
<text x="208.8" y="201.3">K2</text>
<text x="281.2" y="201.3">K4</text>
<text x="355.2" y="201.3">K6</text>
<text x="226.1" y="209.7">1K</text>
<text x="226.1" y="206.6">R8</text>
<text x="298.4" y="209.7">1K</text>
<text x="298.4" y="206.6">R12</text>
<text x="372.5" y="209.7">1K</text>
<text x="372.5" y="206.6">R16</text>
<text x="67.8" y="257.7">AMS1117-3.3-YJLTY</text>
<text x="149.8" y="263">HLK-PM01L</text>
<text x="155.6" y="259.4">PS1</text>
<text x="31.4" y="273.6">C2</text>
<text x="49.4" y="273.6">C4</text>
<text x="112.9" y="273.1">10uF</text>
<text x="112.9" y="270.1">C3</text>
<text x="130.2" y="273.1">220uF</text>
<text x="130.2" y="270.1">C1</text>
<text x="183.4" y="273.2">0.1UF</text>
<text x="183.4" y="270.1">C5</text>
<text x="202.4" y="275.4" transform="rotate(-90 202.4 275.4)">Songtian</text>
<text x="204.2" y="271.9">R5</text>
<text x="211.5" y="273.6">F1</text>
<text x="31.4" y="276.7">220uF</text>
<text x="49.4" y="276.7">10uF</text>
</g>
<g font-size="3.2" fill="#00f">
<text x="155" y="26.8">1</text>
<text x="156.5" y="28.6">1</text>
<text x="181.3" y="25.6" transform="rotate(-90 181.3 25.6)">1</text>
<text x="183.1" y="24.1" transform="rotate(-90 183.1 24.1)">1</text>
<text x="184.9" y="25.6" transform="rotate(-90 184.9 25.6)">2</text>
<text x="186.6" y="24.1" transform="rotate(-90 186.6 24.1)">2</text>
<text x="188.4" y="25.6" transform="rotate(-90 188.4 25.6)">3</text>
<text x="190.1" y="24.1" transform="rotate(-90 190.1 24.1)">3</text>
<text x="195.4" y="25.6" transform="rotate(-90 195.4 25.6)">1</text>
<text x="197.2" y="24.1" transform="rotate(-90 197.2 24.1)">1</text>
<text x="199" y="25.6" transform="rotate(-90 199 25.6)">2</text>
<text x="200.7" y="24.1" transform="rotate(-90 200.7 24.1)">2</text>
<text x="202.5" y="25.6" transform="rotate(-90 202.5 25.6)">3</text>
<text x="204.3" y="24.1" transform="rotate(-90 204.3 24.1)">3</text>
<text x="209.5" y="25.6" transform="rotate(-90 209.5 25.6)">1</text>
<text x="211.3" y="24.1" transform="rotate(-90 211.3 24.1)">1</text>
<text x="213.1" y="25.6" transform="rotate(-90 213.1 25.6)">2</text>
<text x="214.8" y="24.1" transform="rotate(-90 214.8 24.1)">2</text>
<text x="216.6" y="25.6" transform="rotate(-90 216.6 25.6)">3</text>
<text x="218.4" y="24.1" transform="rotate(-90 218.4 24.1)">3</text>
<text x="314" y="26.8">1</text>
<text x="317.1" y="28.3">RST</text>
<text x="346.1" y="28.3">TXD0</text>
<text x="349.2" y="26.8">16</text>
<text x="47.4" y="35.7">1</text>
<text x="155" y="30.4">2</text>
<text x="155" y="33.9">3</text>
<text x="156.5" y="32.1">2</text>
<text x="156.5" y="35.7">3</text>
<text x="314" y="30.4">2</text>
<text x="314" y="33.9">3</text>
<text x="317.1" y="35.3">EN</text>
<text x="317.5" y="31.8">ADC</text>
<text x="346.1" y="35.3">GPIO5</text>
<text x="346.1" y="31.8">RXD0</text>
<text x="349.2" y="33.9">14</text>
<text x="349.2" y="30.4">15</text>
<text x="47.4" y="39.2">2</text>
<text x="48.9" y="37.4">QB</text>
<text x="48.9" y="41">QC</text>
<text x="71" y="41">QA</text>
<text x="72.5" y="39.2">15</text>
<text x="155" y="37.4">4</text>
<text x="155" y="41">5</text>
<text x="156.5" y="39.2">4</text>
<text x="314" y="37.4">4</text>
<text x="314" y="41">5</text>
<text x="317.1" y="38.8">GPIO16</text>
<text x="346.1" y="38.8">GPIO4</text>
<text x="349.2" y="41">12</text>
<text x="349.2" y="37.4">13</text>
<text x="47.4" y="42.7">3</text>
<text x="47.4" y="46.2">4</text>
<text x="48.9" y="44.5">QD</text>
<text x="71" y="44.5">SER</text>
<text x="72.5" y="46.2">13</text>
<text x="72.5" y="42.7">14</text>
<text x="155" y="44.5">6</text>
<text x="156.5" y="42.7">5</text>
<text x="156.5" y="46.2">6</text>
<text x="314" y="44.5">6</text>
<text x="317.1" y="42.4">GPIO14</text>
<text x="317.1" y="45.9">GPIO12</text>
<text x="346.1" y="45.9">GPIO2</text>
<text x="346.1" y="42.4">GPIO0</text>
<text x="349.2" y="44.5">11</text>
<text x="47.4" y="49.8">5</text>
<text x="47.4" y="53.3">6</text>
<text x="48.9" y="48">QE</text>
<text x="48.9" y="51.5">QF</text>
<text x="71" y="51.5">RCLK</text>
<text x="71" y="48">OE#</text>
<text x="72.5" y="53.3">11</text>
<text x="72.5" y="49.8">12</text>
<text x="155" y="48">7</text>
<text x="155" y="51.5">8</text>
<text x="156.5" y="49.8">7</text>
<text x="156.5" y="53.3">8</text>
<text x="314" y="48">7</text>
<text x="314" y="51.5">8</text>
<text x="317.1" y="49.4">GPIO13</text>
<text x="346.1" y="49.4">GPIO15</text>
<text x="349.2" y="51.5">9</text>
<text x="349.2" y="48">10</text>
<text x="47.4" y="56.8">7</text>
<text x="48.9" y="55.1">QG</text>
<text x="48.9" y="58.6">QH</text>
<text x="71" y="58.6">SRCLR#</text>
<text x="71" y="55.1">SRCLK</text>
<text x="72.5" y="56.8">10</text>
<text x="71" y="62.1">QH'</text>
<text x="72.5" y="60.4">9</text>
<text x="262.5" y="71.8" transform="rotate(-90 262.5 71.8)">GN</text>
<text x="266" y="71.8" transform="rotate(-90 266 71.8)">RX</text>
<text x="269.5" y="71.8" transform="rotate(-90 269.5 71.8)">TX</text>
<text x="273" y="71.8" transform="rotate(-90 273 71.8)">RE</text>
<text x="276.6" y="71.8" transform="rotate(-90 276.6 71.8)">G0</text>
<text x="280.1" y="71.8" transform="rotate(-90 280.1 71.8)">3.3</text>
<text x="260.7" y="73.2" transform="rotate(-90 260.7 73.2)">1</text>
<text x="264.2" y="73.2" transform="rotate(-90 264.2 73.2)">2</text>
<text x="267.8" y="73.2" transform="rotate(-90 267.8 73.2)">3</text>
<text x="271.3" y="73.2" transform="rotate(-90 271.3 73.2)">4</text>
<text x="274.8" y="73.2" transform="rotate(-90 274.8 73.2)">5</text>
<text x="278.3" y="73.2" transform="rotate(-90 278.3 73.2)">6</text>
<text x="51" y="92.1">1</text>
<text x="51" y="95.6">2</text>
<text x="52.5" y="93.9">SH/LD#</text>
<text x="86.6" y="95.6">15</text>
<text x="51" y="99.2">3</text>
<text x="52.5" y="97.4">CLK</text>
<text x="52.5" y="100.9">E</text>
<text x="85.1" y="100.9">D</text>
<text x="85.1" y="97.4">CLK/INH</text>
<text x="86.6" y="99.2">14</text>
<text x="51" y="102.7">4</text>
<text x="51" y="106.2">5</text>
<text x="52.5" y="104.5">F</text>
<text x="52.5" y="108">G</text>
<text x="85.1" y="108">B</text>
<text x="85.1" y="104.5">C</text>
<text x="86.6" y="106.2">12</text>
<text x="86.6" y="102.7">13</text>
<text x="156.8" y="108">1</text>
<text x="51" y="109.7">6</text>
<text x="51" y="113.3">7</text>
<text x="52.5" y="111.5">H</text>
<text x="85.1" y="111.5">A</text>
<text x="86.6" y="113.3">10</text>
<text x="86.6" y="109.7">11</text>
<text x="156.8" y="111.5">2</text>
<text x="158.3" y="109.7">1</text>
<text x="158.3" y="113.3">2</text>
<text x="52.5" y="115">QH#</text>
<text x="85.1" y="118.6">QH</text>
<text x="85.1" y="115">SER</text>
<text x="86.6" y="116.8">9</text>
<text x="156.8" y="115">3</text>
<text x="156.8" y="118.6">4</text>
<text x="158.3" y="116.8">3</text>
<text x="156.8" y="122.1">5</text>
<text x="156.8" y="125.6">6</text>
<text x="158.3" y="120.3">4</text>
<text x="158.3" y="123.9">5</text>
<text x="193.7" y="124.2" transform="rotate(-90 193.7 124.2)">3</text>
<text x="204.3" y="124.2" transform="rotate(-90 204.3 124.2)">2</text>
<text x="266" y="124.2" transform="rotate(-90 266 124.2)">3</text>
<text x="276.6" y="124.2" transform="rotate(-90 276.6 124.2)">2</text>
<text x="340.1" y="124.2" transform="rotate(-90 340.1 124.2)">3</text>
<text x="350.7" y="124.2" transform="rotate(-90 350.7 124.2)">2</text>
<text x="156.8" y="129.2">7</text>
<text x="158.3" y="127.4">6</text>
<text x="158.3" y="130.9">7</text>
<text x="156.8" y="132.7">8</text>
<text x="156.8" y="136.2">9</text>
<text x="158.3" y="134.4">8</text>
<text x="158.3" y="138">9</text>
<text x="42.2" y="148.6">1</text>
<text x="193.7" y="148.9" transform="rotate(-90 193.7 148.9)">4</text>
<text x="204.3" y="148.9" transform="rotate(-90 204.3 148.9)">1</text>
<text x="266" y="148.9" transform="rotate(-90 266 148.9)">4</text>
<text x="276.6" y="148.9" transform="rotate(-90 276.6 148.9)">1</text>
<text x="340.1" y="148.9" transform="rotate(-90 340.1 148.9)">4</text>
<text x="350.7" y="148.9" transform="rotate(-90 350.7 148.9)">1</text>
<text x="42.2" y="152.1">2</text>
<text x="42.2" y="155.6">3</text>
<text x="43.6" y="150.3">QB</text>
<text x="43.6" y="153.8">QC</text>
<text x="65.7" y="153.8">QA</text>
<text x="67.2" y="155.6">14</text>
<text x="67.2" y="152.1">15</text>
<text x="42.2" y="159.1">4</text>
<text x="43.6" y="157.4">QD</text>
<text x="43.6" y="160.9">QE</text>
<text x="65.7" y="160.9">OE#</text>
<text x="65.7" y="157.4">SER</text>
<text x="67.2" y="159.1">13</text>
<text x="42.2" y="162.7">5</text>
<text x="42.2" y="166.2">6</text>
<text x="43.6" y="164.4">QF</text>
<text x="43.6" y="168">QG</text>
<text x="65.7" y="168">SRCLK</text>
<text x="65.7" y="164.4">RCLK</text>
<text x="67.2" y="166.2">11</text>
<text x="67.2" y="162.7">12</text>
<text x="42.2" y="169.7">7</text>
<text x="43.6" y="171.5">QH</text>
<text x="65.7" y="171.5">SRCLR#</text>
<text x="67.2" y="173.2">9</text>
<text x="67.2" y="169.7">10</text>
<text x="155" y="169.7">1</text>
<text x="155" y="173.2">2</text>
<text x="156.5" y="171.5">1</text>
<text x="65.7" y="175">QH'</text>
<text x="155" y="176.8">3</text>
<text x="156.5" y="175">2</text>
<text x="156.5" y="178.5">3</text>
<text x="155" y="180.3">4</text>
<text x="155" y="183.8">5</text>
<text x="156.5" y="182.1">4</text>
<text x="156.5" y="185.6">5</text>
<text x="155" y="187.4">6</text>
<text x="155" y="190.9">7</text>
<text x="156.5" y="189.1">6</text>
<text x="193.7" y="187.7" transform="rotate(-90 193.7 187.7)">3</text>
<text x="204.3" y="187.7" transform="rotate(-90 204.3 187.7)">2</text>
<text x="266" y="187.7" transform="rotate(-90 266 187.7)">3</text>
<text x="276.6" y="187.7" transform="rotate(-90 276.6 187.7)">2</text>
<text x="340.1" y="187.7" transform="rotate(-90 340.1 187.7)">3</text>
<text x="350.7" y="187.7" transform="rotate(-90 350.7 187.7)">2</text>
<text x="155" y="194.4">8</text>
<text x="155" y="197.9">9</text>
<text x="156.5" y="192.7">7</text>
<text x="156.5" y="196.2">8</text>
<text x="156.5" y="199.7">9</text>
<text x="49.2" y="205">1</text>
<text x="49.2" y="208.5">2</text>
<text x="50.7" y="206.8">SH/LD#</text>
<text x="84.8" y="208.5">15</text>
<text x="49.2" y="212.1">3</text>
<text x="49.2" y="215.6">4</text>
<text x="50.7" y="210.3">CLK</text>
<text x="50.7" y="213.8">E</text>
<text x="83.4" y="213.8">D</text>
<text x="83.4" y="210.3">CLK/INH</text>
<text x="84.8" y="215.6">13</text>
<text x="84.8" y="212.1">14</text>
<text x="193.7" y="212.4" transform="rotate(-90 193.7 212.4)">4</text>
<text x="204.3" y="212.4" transform="rotate(-90 204.3 212.4)">1</text>
<text x="266" y="212.4" transform="rotate(-90 266 212.4)">4</text>
<text x="276.6" y="212.4" transform="rotate(-90 276.6 212.4)">1</text>
<text x="340.1" y="212.4" transform="rotate(-90 340.1 212.4)">4</text>
<text x="350.7" y="212.4" transform="rotate(-90 350.7 212.4)">1</text>
<text x="49.2" y="219.1">5</text>
<text x="50.7" y="217.3">F</text>
<text x="50.7" y="220.9">G</text>
<text x="83.4" y="220.9">B</text>
<text x="83.4" y="217.3">C</text>
<text x="84.8" y="219.1">12</text>
<text x="49.2" y="222.6">6</text>
<text x="49.2" y="226.2">7</text>
<text x="50.7" y="224.4">H</text>
<text x="50.7" y="227.9">QH#</text>
<text x="83.4" y="227.9">SER</text>
<text x="83.4" y="224.4">A</text>
<text x="84.8" y="226.2">10</text>
<text x="84.8" y="222.6">11</text>
<text x="83.4" y="231.5">QH</text>
<text x="84.8" y="229.7">9</text>
<text x="92.2" y="263.2">Vin</text>
<text x="93.7" y="261.4">3</text>
<text x="68.6" y="265">4</text>
<text x="70.1" y="266.7">Vout</text>
<text x="92.2" y="266.7">Vout</text>
<text x="93.7" y="265">2</text>
<text x="149.8" y="266.7">3</text>
<text x="151.2" y="268.5">-VO</text>
<text x="166.3" y="268.5">AC</text>
<text x="167.7" y="266.7">2</text>
<text x="149.8" y="270.3">4</text>
<text x="151.2" y="272">+VO</text>
<text x="166.3" y="272">AC</text>
<text x="167.7" y="270.3">1</text>
</g>
<g font-size="3.2" fill="#f00">
<text x="72.5" y="35.7">16</text>
<text x="71" y="37.4">VCC</text>
<text x="85.1" y="93.9">VCC</text>
<text x="86.6" y="92.1">16</text>
<text x="67.2" y="148.6">16</text>
<text x="65.7" y="150.3">VCC</text>
<text x="83.4" y="206.8">VCC</text>
<text x="84.8" y="205">16</text>
</g>
<text font-size="3.2" fill="#900" x="317.5" y="53">VCC</text>
<g font-size="3.2">
<text x="346.1" y="53">GND</text>
<text x="47.4" y="60.4">8</text>
<text x="48.9" y="62.1">GND</text>
<text x="51" y="116.8">8</text>
<text x="52.5" y="118.6">GND</text>
<text x="42.2" y="173.2">8</text>
<text x="43.6" y="175">GND</text>
<text x="49.2" y="229.7">8</text>
<text x="50.7" y="231.5">GND</text>
<text x="93.7" y="268.5">1</text>
<text x="92.2" y="270.3">GND/ADJ</text>
</g>
</svg>
